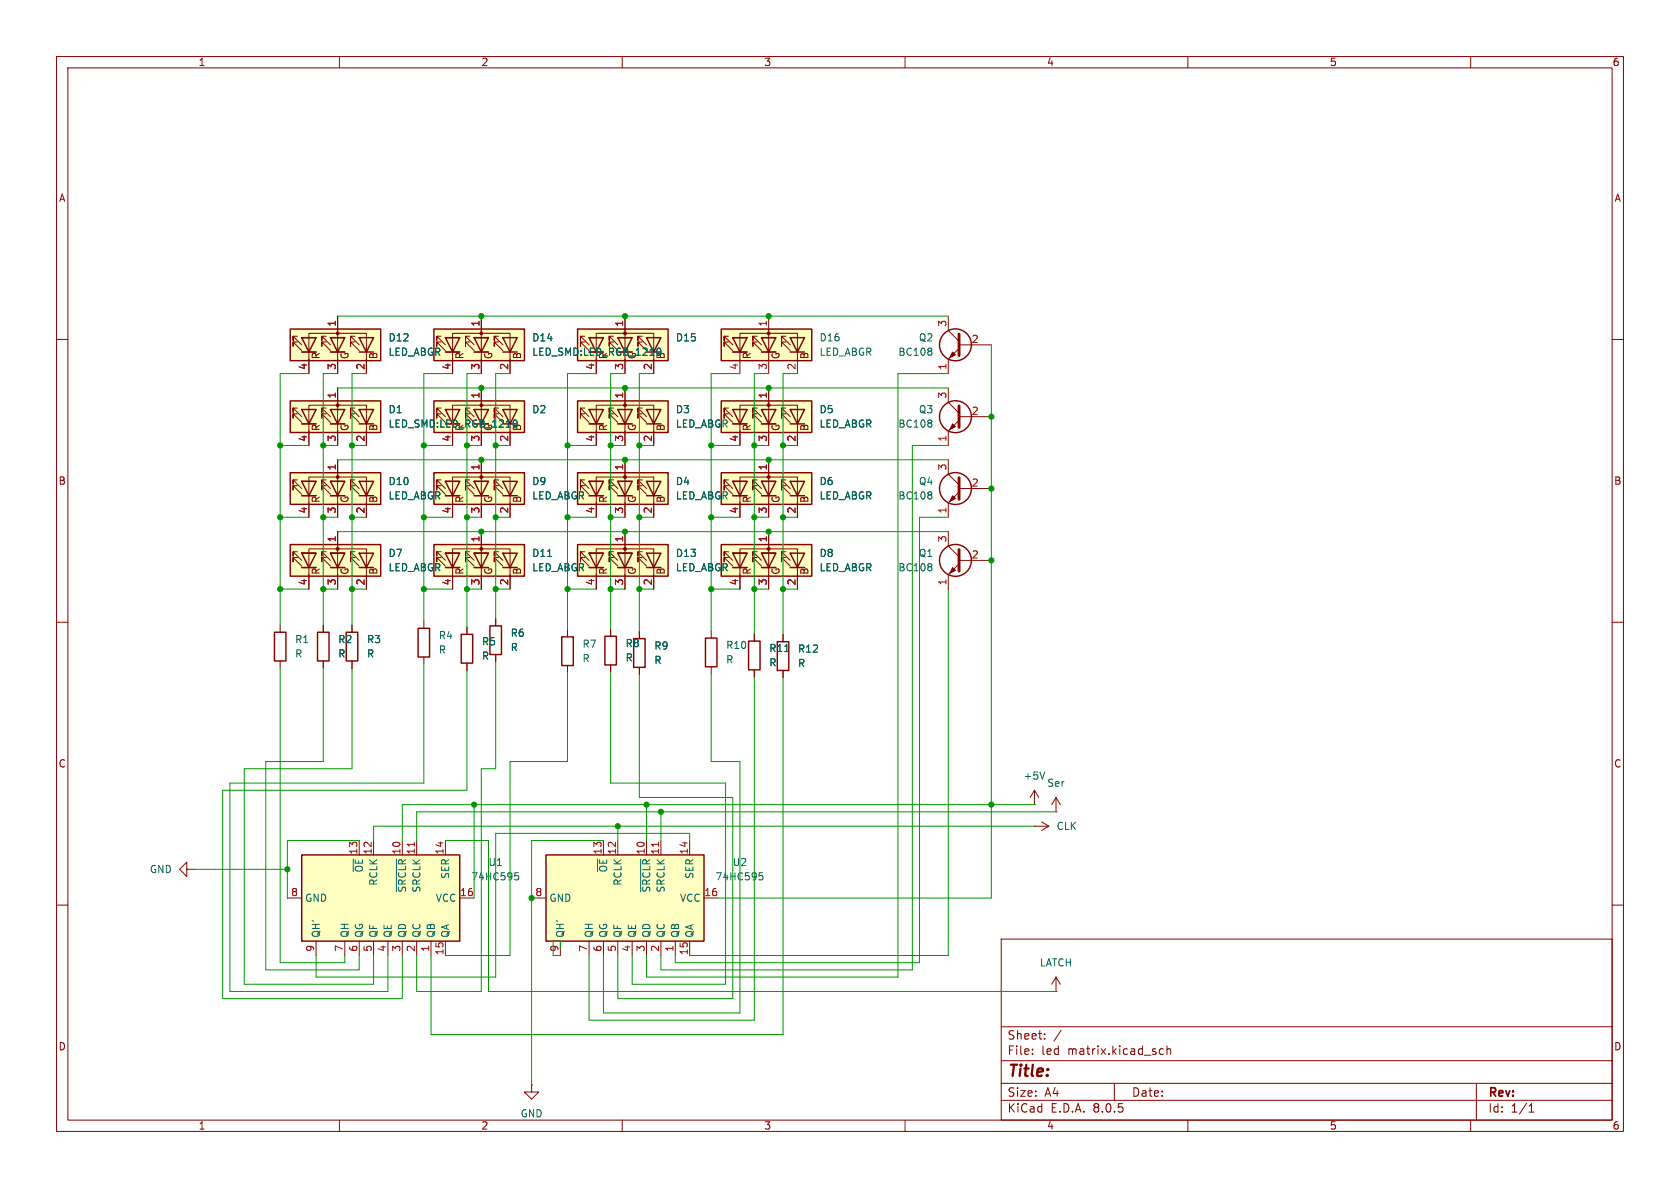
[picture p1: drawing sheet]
<svg xmlns="http://www.w3.org/2000/svg" width="297mm" height="210mm" viewBox="0 0 297 210" stroke-linecap="round" stroke-linejoin="round" font-family="sans-serif">
<g fill="none" stroke="#840000" stroke-width=".18">
<path d="M10 10h277v190h-277zM12 12h273v186h-273zM60 10v2M110 10v2M160 10v2M210 10v2M260 10v2M10 60h2M285 60h2M167.6 81.3v2.5l1.9 1.9M169.5 87l-1.9 1.9v2.5M169.5 86.4h5.8"/>
<path d="M10 110h2M285 110h2M10 160h2M285 160h2M177 166h108v32h-108zM60 198v2M110 198v2M160 198v2M177 194.5h108M177 191.5h108M177 187.5h108M177 181.5h108"/>
<path d="M182.5 186.3v.1M182.5 185.5v.1M184.7 183.6v.1M184.7 182.8v.1M187.6 182.1l-1.3 2M197 191.5v3M205 186.1l.2 .3 .5-.1M205.7 185.5l-.5-.1-.2 .3M206.3 185.5l.2-.1 .4 .1 .1 .9M206.3 184.9v1.5M210 198v2M260 198v2"/>
<path d="M261 191.5v6.5M270.3 196.6h.9M270.3 195.5l.4-.4v1.5"/>
</g>
<path d="M169.5 84.5v3.8" fill="none" stroke="#840000" stroke-width=".51"/>
<path d="M168.4 87.6l.5 .5-1 .5z" fill="#840000" stroke="#840000" stroke-width=".18"/>
<circle cx="168.9" cy="86.4" r="2.82" fill="none" stroke="#840000" stroke-width=".25"/>
<path d="M164.6 87l.1 .2-.1 .2M164.6 87.5l.1 .2-.1 .4" fill="none" stroke="#006464" stroke-width=".18"/>
<path d="M102.1 83.6h16v5.6h-16z" fill="#ffffc2"/>
<g fill="none" stroke="#840000" stroke-width=".18">
<path d="M103.4 85.9h-.8v.7v-.7l1.5 1.5M103.4 84.8h-.8v.8v-.8l1.5 1.6M104.1 87.6h2.6M104.1 85.1h2.6zM104.1 85.1h.1M105.4 91.4v-7.1h10.2v7.1M108.5 85.9h-.8v.7v-.7l1.5 1.5M108.5 84.8h-.8v.8v-.8l1.5 1.6M109.2 87.6h2.6M109.2 85.1h2.6zM109.2 85.1h.1M110.5 81.3v10.1"/>
<path d="M113.5 85.9h-.7v.7v-.7l1.5 1.5M113.5 84.8h-.7v.8v-.8l1.5 1.6"/>
</g>
<path d="M102.1 83.6h16v5.6h-16zM104.1 85.1h2.6l-1.3 2.5zM104.1 87.6h2.6M109.2 85.1h2.6l-1.3 2.5zM109.2 87.6h2.6M114.3 85.1h2.5l-1.2 2.5zM114.3 87.6h2.5" fill="none" stroke="#840000" stroke-width=".25"/>
<circle cx="110.5" cy="84.3" r=".25" fill="#840000" stroke="#840000" stroke-width=".18"/>
<path d="M102.1 70.9h16v5.6h-16z" fill="#ffffc2"/>
<g fill="none" stroke="#840000" stroke-width=".18">
<path d="M167.6 55.9v2.5l1.9 1.9M103.4 73.2h-.8v.7v-.7l1.5 1.5M103.4 72.1h-.8v.8v-.8l1.5 1.6M104.1 74.9h2.6M104.1 72.4h2.6zM104.1 72.4h.1M105.4 78.7v-7.1h10.2v7.1M108.5 73.2h-.8v.7v-.7l1.5 1.5M108.5 72.1h-.8v.8v-.8l1.5 1.6M109.2 74.9h2.6M109.2 72.4h2.6zM109.2 72.4h.1"/>
<path d="M110.5 68.6v10.1M113.5 73.2h-.7v.7v-.7l1.5 1.5M113.5 72.1h-.7v.8v-.8l1.5 1.6M167.6 68.6v2.5l1.9 1.9M169.5 74.3l-1.9 1.9v2.5M169.5 61.6l-1.9 1.9v2.5M169.5 73.7h5.8M169.5 61h5.8M138.4 112.2v1.2M138.4 118.5v1.3"/>
</g>
<g fill="none" stroke="#840000" stroke-width=".25">
<path d="M102.1 70.9h16v5.6h-16zM104.1 72.4h2.6l-1.3 2.5zM104.1 74.9h2.6M109.2 72.4h2.6l-1.3 2.5zM109.2 74.9h2.6M114.3 72.4h2.5l-1.2 2.5zM114.3 74.9h2.5M137.4 113.4h2v5.1h-2z"/>
<circle cx="168.9" cy="61" r="2.82"/>
<circle cx="168.9" cy="73.7" r="2.82"/>
</g>
<g fill="#840000" stroke="#840000" stroke-width=".18">
<path d="M168.4 74.9l.5 .5-1 .5z"/>
<path d="M168.4 62.2l.5 .5-1 .5z"/>
<circle cx="110.5" cy="71.6" r=".25"/>
</g>
<path d="M169.5 59.1v3.8M169.5 71.8v3.8" fill="none" stroke="#840000" stroke-width=".51"/>
<path d="M164.6 74.3l.1 .2-.1 .2M164.6 61.6l.1 .2-.1 .2M164.6 62.1l.1 .2-.1 .4M164.6 74.8l.1 .2-.1 .4" fill="none" stroke="#006464" stroke-width=".18"/>
<path d="M127.5 96.3h16v5.6h-16z" fill="#ffffc2"/>
<g fill="none" stroke="#840000" stroke-width=".18">
<path d="M128.8 98.6h-.8v.7v-.7l1.5 1.5M128.8 97.5h-.8v.8v-.8l1.5 1.6M129.5 97.8h2.6zM129.5 97.8h.1M133.9 98.6h-.8v.7v-.7l1.5 1.5M133.9 97.5h-.8v.8v-.8l1.5 1.6M134.6 97.8h2.6zM134.6 97.8h.1M135.9 94v10.1M138.9 98.6h-.7v.7v-.7l1.5 1.5M138.9 97.5h-.7v.8v-.8l1.5 1.6M129.5 100.3h2.6"/>
<path d="M130.8 104.1v-7.1h10.2v7.1M134.6 100.3h2.6"/>
</g>
<path d="M127.5 96.3h16v5.6h-16zM129.5 97.8h2.6l-1.3 2.5zM134.6 97.8h2.6l-1.3 2.5zM139.7 97.8h2.5l-1.2 2.5zM129.5 100.3h2.6M134.6 100.3h2.6M139.7 100.3h2.5" fill="none" stroke="#840000" stroke-width=".25"/>
<circle cx="135.9" cy="97" r=".25" fill="#840000" stroke="#840000" stroke-width=".18"/>
<path d="M102.1 58.2h16v5.6h-16z" fill="#ffffc2"/>
<g fill="none" stroke="#840000" stroke-width=".18">
<path d="M103.4 59.4h-.8v.8v-.8l1.5 1.6M104.1 59.7h2.6zM104.1 59.7h.1M108.5 59.4h-.8v.8v-.8l1.5 1.6M109.2 59.7h2.6zM109.2 59.7h.1M110.5 55.9v6.3M113.5 59.4h-.7v.8v-.8l1.5 1.6M103.4 60.5h-.8v.7v-.7l1.5 1.5M105.4 62.2v-3.3h10.2v3.3M105.4 63.5v2.5M108.5 60.5h-.8v.7v-.7l1.5 1.5"/>
<path d="M110.5 63.5v2.5M113.5 60.5h-.7v.7v-.7l1.5 1.5M115.6 63.5v2.5M107.9 111.2v1.3M107.9 117.5v1.3M133.3 112.1v1.2M133.3 118.4v1.3"/>
</g>
<path d="M102.1 58.2h16v5.6h-16zM104.1 59.7h2.6l-1.3 2.5zM109.2 59.7h2.6l-1.3 2.5zM114.3 59.7h2.5l-1.2 2.5zM114.3 62.2h2.5M106.9 112.5h2.1v5h-2.1zM132.3 113.3h2.1v5.1h-2.1z" fill="none" stroke="#840000" stroke-width=".25"/>
<circle cx="110.5" cy="58.9" r=".25" fill="#840000" stroke="#840000" stroke-width=".18"/>
<path d="M138.7 115.2h.7" fill="none" stroke="#006464" stroke-width=".18"/>
<path d="M96.5 151.1h28v15.3h-28z" fill="#ffffc2"/>
<path d="M99.3 112.6h2v5.1h-2zM96.5 151.1h28v15.3h-28z" fill="none" stroke="#840000" stroke-width=".25"/>
<g fill="none" stroke="#840000" stroke-width=".18">
<path d="M100.3 111.3v1.3M100.3 117.7v1.2M94 158.8h2.5M106.7 148.6v2.5M109.2 148.6v2.5M114.3 148.6v2.5M116.8 148.6v2.5M121.9 148.6v2.5M124.5 158.8h2.5M99.1 166.4v2.5M104.1 166.4v2.5M106.7 166.4v2.5"/>
<path d="M109.2 166.4v2.5M111.8 166.4v2.5M114.3 166.4v2.5M116.8 166.4v2.5M119.4 166.4v2.5M121.9 166.4v2.5"/>
</g>
<path d="M113.3 151.9v5.8M134.2 154.3h.6M134.3 154.8h.4l.2 .2-.1 .4-.5 .2" fill="none" stroke="#006464" stroke-width=".18"/>
<path d="M116.4 148.9v.7" fill="none" stroke="#a90000" stroke-width=".18"/>
<path d="M127.5 83.6h16v5.6h-16z" fill="#ffffc2"/>
<g fill="none" stroke="#840000" stroke-width=".18">
<path d="M128.8 85.9h-.8v.7v-.7l1.5 1.5M128.8 84.8h-.8v.8v-.8l1.5 1.6M129.5 87.6h2.6M129.5 85.1h2.6zM129.5 85.1h.1M130.8 91.4v-7.1h10.2v7.1M133.9 85.9h-.8v.7v-.7l1.5 1.5M133.9 84.8h-.8v.8v-.8l1.5 1.6M134.6 87.6h2.6M134.6 85.1h2.6zM134.6 85.1h.1M135.9 81.3v10.1"/>
<path d="M138.9 85.9h-.7v.7v-.7l1.5 1.5M138.9 84.8h-.7v.8v-.8l1.5 1.6M113 111.6v1.3M113 118v1.2"/>
</g>
<path d="M127.5 83.6h16v5.6h-16zM129.5 85.1h2.6l-1.3 2.5zM129.5 87.6h2.6M134.6 85.1h2.6l-1.3 2.5zM134.6 87.6h2.6M139.7 85.1h2.5l-1.2 2.5zM139.7 87.6h2.5M112 112.9h2v5.1h-2z" fill="none" stroke="#840000" stroke-width=".25"/>
<circle cx="135.9" cy="84.3" r=".25" fill="#840000" stroke="#840000" stroke-width=".18"/>
<path d="M127.5 58.2h16v5.6h-16z" fill="#ffffc2"/>
<g fill="none" stroke="#840000" stroke-width=".18">
<path d="M128.8 59.4h-.8v.8v-.8l1.5 1.6M129.5 59.7h2.6zM129.5 59.7h.1M133.9 59.4h-.8v.8v-.8l1.5 1.6M134.6 59.7h2.6zM134.6 59.7h.1M135.9 55.9v10.1M138.9 59.4h-.7v.8v-.8l1.5 1.6M128.8 60.5h-.8v.7v-.7l1.5 1.5M129.5 62.2h2.6M130.8 66v-7.1h10.2v7.1M133.9 60.5h-.8v.7v-.7l1.5 1.5"/>
<path d="M134.6 62.2h2.6M138.9 60.5h-.7v.7v-.7l1.5 1.5"/>
</g>
<path d="M127.5 58.2h16v5.6h-16zM129.5 59.7h2.6l-1.3 2.5zM134.6 59.7h2.6l-1.3 2.5zM139.7 59.7h2.5l-1.2 2.5zM129.5 62.2h2.6M134.6 62.2h2.6M139.7 62.2h2.5" fill="none" stroke="#840000" stroke-width=".25"/>
<circle cx="135.9" cy="58.9" r=".25" fill="#840000" stroke="#840000" stroke-width=".18"/>
<path d="M127.5 70.9h16v5.6h-16z" fill="#ffffc2"/>
<g fill="none" stroke="#840000" stroke-width=".18">
<path d="M128.8 73.2h-.8v.7v-.7l1.5 1.5M128.8 72.1h-.8v.8v-.8l1.5 1.6M129.5 74.9h2.6M129.5 72.4h2.6zM129.5 72.4h.1M130.8 78.7v-7.1h10.2v7.1M133.9 73.2h-.8v.7v-.7l1.5 1.5M133.9 72.1h-.8v.8v-.8l1.5 1.6M134.6 74.9h2.6M134.6 72.4h2.6zM134.6 72.4h.1M135.9 68.6v10.1"/>
<path d="M138.9 73.2h-.7v.7v-.7l1.5 1.5M138.9 72.1h-.7v.8v-.8l1.5 1.6M167.6 94v2.5l1.9 1.9M169.5 99.7l-1.9 1.9v2.5M169.5 99.1h5.8M182.9 139.7l-.8 1.3M182.9 139.7v2.5M182.9 139.7l.7 1.3M182.9 142.2h.1M186.7 175.3h.1M186.7 172.7l-.8 1.3M186.7 172.7v2.6"/>
<path d="M186.7 172.7l.8 1.3"/>
</g>
<g fill="none" stroke="#840000" stroke-width=".25">
<path d="M127.5 70.9h16v5.6h-16zM129.5 72.4h2.6l-1.3 2.5zM129.5 74.9h2.6M134.6 72.4h2.6l-1.3 2.5zM134.6 74.9h2.6M139.7 72.4h2.5l-1.2 2.5zM139.7 74.9h2.5"/>
<circle cx="168.9" cy="99.1" r="2.82"/>
</g>
<g fill="#840000" stroke="#840000" stroke-width=".18">
<path d="M168.4 100.3l.5 .5-1 .5z"/>
<circle cx="135.9" cy="71.6" r=".25"/>
</g>
<path d="M169.5 97.2v3.8" fill="none" stroke="#840000" stroke-width=".51"/>
<path d="M164.6 99.7l.1 .2-.1 .2M164.6 100.2l.1 .2-.1 .4M184.7 136.5l-.4 1.2" fill="none" stroke="#006464" stroke-width=".18"/>
<path d="M102.1 96.3h16v5.6h-16z" fill="#ffffc2"/>
<g fill="none" stroke="#840000" stroke-width=".18">
<path d="M103.4 98.6h-.8v.7v-.7l1.5 1.5M103.4 97.5h-.8v.8v-.8l1.5 1.6M104.1 97.8h2.6zM104.1 97.8h.1M108.5 98.6h-.8v.7v-.7l1.5 1.5M108.5 97.5h-.8v.8v-.8l1.5 1.6M109.2 97.8h2.6zM109.2 97.8h.1M110.5 94v10.1M113.5 98.6h-.7v.7v-.7l1.5 1.5M113.5 97.5h-.7v.8v-.8l1.5 1.6M49.5 110.5v1.3"/>
<path d="M49.5 116.8v1.3M57.1 110.5v1.3M57.1 116.8v1.3M62.2 110.5v1.3M62.2 116.8v1.3M74.9 109.8v1.3M74.9 116.1v1.3M82.5 110.9v1.2M82.5 117.2v1.3M87.6 109.4v1.2M87.6 115.7v1.3M104.1 100.3h2.6"/>
<path d="M105.4 104.1v-7.1h10.2v7.1M109.2 100.3h2.6M125.7 111.5v1.3M125.7 117.9v1.2M182.9 146.1h.1M182.9 146.1h2.5M184.1 145.3l1.3 .8M185.4 146.1l-1.3 .7M186.7 143.5h.1M186.7 141l-.8 1.2M186.7 141v2.5M186.7 141l.8 1.2"/>
</g>
<g fill="none" stroke="#840000" stroke-width=".25">
<path d="M102.1 96.3h16v5.6h-16zM104.1 97.8h2.6l-1.3 2.5zM109.2 97.8h2.6l-1.3 2.5zM114.3 97.8h2.5l-1.2 2.5zM48.5 111.8h2v5h-2zM56.1 111.8h2.1v5h-2.1zM61.2 111.8h2v5h-2zM73.9 111.1h2v5h-2zM81.5 112.1h2.1v5.1h-2.1zM86.6 110.6h2v5.1h-2zM104.1 100.3h2.6M109.2 100.3h2.6"/>
<path d="M114.3 100.3h2.5M124.7 112.8h2v5.1h-2z"/>
</g>
<circle cx="110.5" cy="97" r=".25" fill="#840000" stroke="#840000" stroke-width=".18"/>
<path d="M53.3 151.1h28v15.3h-28z" fill="#ffffc2"/>
<path d="M53.3 151.1h28v15.3h-28z" fill="none" stroke="#840000" stroke-width=".25"/>
<g fill="none" stroke="#840000" stroke-width=".18">
<path d="M33 153.7v-1.3l-1.3 1.3 1.3 1.2v-1.2h1.3M34.3 153.7h.1M50.8 158.8h2.5M63.5 148.6v2.5M66 148.6v2.5M71.1 148.6v2.5M73.7 148.6v2.5M78.7 148.6v2.5M81.3 158.8h2.5M55.9 166.4v2.5M61 166.4v2.5M63.5 166.4v2.5"/>
<path d="M66 166.4v2.5M68.6 166.4v2.5M71.1 166.4v2.5M73.7 166.4v2.5M76.2 166.4v2.5M78.7 166.4v2.5"/>
</g>
<path d="M70.1 151.9v5.8M91 154.3h.7M91.2 154.8h.3l.2 .2v.4l-.5 .2" fill="none" stroke="#006464" stroke-width=".18"/>
<path d="M73.2 148.9v.7" fill="none" stroke="#a90000" stroke-width=".18"/>
<path d="M76.7 58.2h16v5.6h-16z" fill="#ffffc2"/>
<g fill="none" stroke="#840000" stroke-width=".18">
<path d="M78 59.4h-.8v.8v-.8l1.5 1.6M78.7 59.7h2.6zM78.7 59.7h.1M83.1 59.4h-.8v.8v-.8l1.5 1.6M83.8 59.7h2.6zM83.8 59.7h.1M85.1 55.9v10.1M88.1 59.4h-.7v.8v-.8l1.5 1.6M78 60.5h-.8v.7v-.7l1.5 1.5M78.7 62.2h2.6M80 66v-7.1h10.2v7.1M83.1 60.5h-.8v.7v-.7l1.5 1.5"/>
<path d="M83.8 62.2h2.6M88.1 60.5h-.7v.7v-.7l1.5 1.5"/>
</g>
<path d="M76.7 58.2h16v5.6h-16zM78.7 59.7h2.6l-1.3 2.5zM83.8 59.7h2.6l-1.3 2.5zM88.9 59.7h2.5l-1.2 2.5zM78.7 62.2h2.6M83.8 62.2h2.6M88.9 62.2h2.5" fill="none" stroke="#840000" stroke-width=".25"/>
<circle cx="85.1" cy="58.9" r=".25" fill="#840000" stroke="#840000" stroke-width=".18"/>
<path d="M116.5 61.5l.2 .2 .1 .3" fill="none" stroke="#006464" stroke-width=".18"/>
<path d="M76.7 70.9h16v5.6h-16z" fill="#ffffc2"/>
<g fill="none" stroke="#840000" stroke-width=".18">
<path d="M78 73.2h-.8v.7v-.7l1.5 1.5M78 72.1h-.8v.8v-.8l1.5 1.6M78.7 72.4h2.6zM78.7 72.4h.1M80 74.9v-3.3h10.2v3.3M80 76.2v2.5M83.1 73.2h-.8v.7v-.7l1.5 1.5M83.1 72.1h-.8v.8v-.8l1.5 1.6M83.8 72.4h2.6zM83.8 72.4h.1M85.1 68.6v6.3M85.1 76.2v2.5"/>
<path d="M88.1 73.2h-.7v.7v-.7l1.5 1.5M88.1 72.1h-.7v.8v-.8l1.5 1.6M90.2 76.2v2.5"/>
</g>
<path d="M76.7 70.9h16v5.6h-16zM78.7 72.4h2.6l-1.3 2.5zM83.8 72.4h2.6l-1.3 2.5zM88.9 72.4h2.5l-1.2 2.5zM88.9 74.9h2.5" fill="none" stroke="#840000" stroke-width=".25"/>
<circle cx="85.1" cy="71.6" r=".25" fill="#840000" stroke="#840000" stroke-width=".18"/>
<path d="M51.3 58.2h16v5.6h-16z" fill="#ffffc2"/>
<g fill="none" stroke="#840000" stroke-width=".18">
<path d="M52.6 59.4h-.8v.8v-.8l1.5 1.6M53.3 59.7h2.6zM53.3 59.7h.1M57.7 59.4h-.8v.8v-.8l1.5 1.6M58.4 59.7h2.6zM58.4 59.7h.1M59.7 55.9v10.1M62.7 59.4h-.7v.8v-.8l1.5 1.6M52.6 60.5h-.8v.7v-.7l1.5 1.5M53.3 62.2h2.6M54.6 66v-7.1h10.2v7.1M57.7 60.5h-.8v.7v-.7l1.5 1.5"/>
<path d="M58.4 62.2h2.6M62.7 60.5h-.7v.7v-.7l1.5 1.5"/>
</g>
<path d="M51.3 58.2h16v5.6h-16zM53.3 59.7h2.6l-1.3 2.5zM58.4 59.7h2.6l-1.3 2.5zM63.5 59.7h2.5l-1.2 2.5zM53.3 62.2h2.6M58.4 62.2h2.6M63.5 62.2h2.5" fill="none" stroke="#840000" stroke-width=".25"/>
<circle cx="59.7" cy="58.9" r=".25" fill="#840000" stroke="#840000" stroke-width=".18"/>
<path d="M51.3 70.9h16v5.6h-16z" fill="#ffffc2"/>
<g fill="none" stroke="#840000" stroke-width=".18">
<path d="M52.6 73.2h-.8v.7v-.7l1.5 1.5M52.6 72.1h-.8v.8v-.8l1.5 1.6M53.3 74.9h2.6M53.3 72.4h2.6zM53.3 72.4h.1M54.6 78.7v-7.1h10.2v7.1M57.7 73.2h-.8v.7v-.7l1.5 1.5M57.7 72.1h-.8v.8v-.8l1.5 1.6M58.4 74.9h2.6M58.4 72.4h2.6zM58.4 72.4h.1M59.7 68.6v10.1"/>
<path d="M62.7 73.2h-.7v.7v-.7l1.5 1.5M62.7 72.1h-.7v.8v-.8l1.5 1.6"/>
</g>
<path d="M51.3 70.9h16v5.6h-16zM53.3 72.4h2.6l-1.3 2.5zM53.3 74.9h2.6M58.4 72.4h2.6l-1.3 2.5zM58.4 74.9h2.6M63.5 72.4h2.5l-1.2 2.5zM63.5 74.9h2.5" fill="none" stroke="#840000" stroke-width=".25"/>
<circle cx="59.7" cy="71.6" r=".25" fill="#840000" stroke="#840000" stroke-width=".18"/>
<path d="M91.1 74.2l.2 .2 .1 .3" fill="none" stroke="#006464" stroke-width=".18"/>
<path d="M76.7 96.3h16v5.6h-16z" fill="#ffffc2"/>
<g fill="none" stroke="#840000" stroke-width=".18">
<path d="M78 98.6h-.8v.7v-.7l1.5 1.5M78 97.5h-.8v.8v-.8l1.5 1.6M78.7 97.8h2.6zM78.7 97.8h.1M83.1 98.6h-.8v.7v-.7l1.5 1.5M83.1 97.5h-.8v.8v-.8l1.5 1.6M83.8 97.8h2.6zM83.8 97.8h.1M85.1 94v10.1M88.1 98.6h-.7v.7v-.7l1.5 1.5M88.1 97.5h-.7v.8v-.8l1.5 1.6M78.7 100.3h2.6"/>
<path d="M80 104.1v-7.1h10.2v7.1M83.8 100.3h2.6"/>
</g>
<path d="M76.7 96.3h16v5.6h-16zM78.7 97.8h2.6l-1.3 2.5zM83.8 97.8h2.6l-1.3 2.5zM88.9 97.8h2.5l-1.2 2.5zM78.7 100.3h2.6M83.8 100.3h2.6M88.9 100.3h2.5" fill="none" stroke="#840000" stroke-width=".25"/>
<circle cx="85.1" cy="97" r=".25" fill="#840000" stroke="#840000" stroke-width=".18"/>
<path d="M96.8 98.4h.7" fill="none" stroke="#006464" stroke-width=".18"/>
<path d="M76.7 83.6h16v5.6h-16z" fill="#ffffc2"/>
<g fill="none" stroke="#840000" stroke-width=".18">
<path d="M78 85.9h-.8v.7v-.7l1.5 1.5M78 84.8h-.8v.8v-.8l1.5 1.6M78.7 87.6h2.6M78.7 85.1h2.6zM78.7 85.1h.1M80 91.4v-7.1h10.2v7.1M83.1 85.9h-.8v.7v-.7l1.5 1.5M83.1 84.8h-.8v.8v-.8l1.5 1.6M83.8 87.6h2.6M83.8 85.1h2.6zM83.8 85.1h.1M85.1 81.3v10.1"/>
<path d="M88.1 85.9h-.7v.7v-.7l1.5 1.5M88.1 84.8h-.7v.8v-.8l1.5 1.6"/>
</g>
<path d="M76.7 83.6h16v5.6h-16zM78.7 85.1h2.6l-1.3 2.5zM78.7 87.6h2.6M83.8 85.1h2.6l-1.3 2.5zM83.8 87.6h2.6M88.9 85.1h2.5l-1.2 2.5zM88.9 87.6h2.5" fill="none" stroke="#840000" stroke-width=".25"/>
<circle cx="85.1" cy="84.3" r=".25" fill="#840000" stroke="#840000" stroke-width=".18"/>
<path d="M51.3 96.3h16v5.6h-16z" fill="#ffffc2"/>
<g fill="none" stroke="#840000" stroke-width=".18">
<path d="M52.6 98.6h-.8v.7v-.7l1.5 1.5M52.6 97.5h-.8v.8v-.8l1.5 1.6M53.3 97.8h2.6zM53.3 97.8h.1M57.7 98.6h-.8v.7v-.7l1.5 1.5M57.7 97.5h-.8v.8v-.8l1.5 1.6M58.4 97.8h2.6zM58.4 97.8h.1M59.7 94v10.1M62.7 98.6h-.7v.7v-.7l1.5 1.5M62.7 97.5h-.7v.8v-.8l1.5 1.6M53.3 100.3h2.6"/>
<path d="M54.6 104.1v-7.1h10.2v7.1M58.4 100.3h2.6"/>
</g>
<path d="M51.3 96.3h16v5.6h-16zM53.3 97.8h2.6l-1.3 2.5zM58.4 97.8h2.6l-1.3 2.5zM63.5 97.8h2.5l-1.2 2.5zM53.3 100.3h2.6M58.4 100.3h2.6M63.5 100.3h2.5" fill="none" stroke="#840000" stroke-width=".25"/>
<circle cx="59.7" cy="97" r=".25" fill="#840000" stroke="#840000" stroke-width=".18"/>
<path d="M51.3 83.6h16v5.6h-16z" fill="#ffffc2"/>
<g fill="none" stroke="#840000" stroke-width=".18">
<path d="M59.7 55.9v2.5M85.1 55.9v2.5M110.5 55.9v2.5M54.6 63.5v2.5M54.6 76.2v2.5M59.7 63.5v2.5M59.7 68.6v2.5M59.7 76.2v2.5M64.8 63.5v2.5M64.8 76.2v2.5M80 63.5v2.5M80 76.2v2.5"/>
<path d="M85.1 63.5v2.5M85.1 68.6v2.5M85.1 76.2v2.5M90.2 63.5v2.5M90.2 76.2v2.5M105.4 63.5v2.5M105.4 76.2v2.5M110.5 63.5v2.5M110.5 68.6v2.5M110.5 76.2v2.5M115.6 63.5v2.5M115.6 76.2v2.5"/>
<path d="M130.8 76.2v2.5M135.9 68.6v2.5M135.9 76.2v2.5M141 76.2v2.5M52.6 85.9h-.8v.7v-.7l1.5 1.5M52.6 84.8h-.8v.8v-.8l1.5 1.6M53.3 87.6h2.6M53.3 85.1h2.6zM53.3 85.1h.1M54.6 91.4v-7.1h10.2v7.1M57.7 85.9h-.8v.7v-.7l1.5 1.5M57.7 84.8h-.8v.8v-.8l1.5 1.6"/>
<path d="M58.4 87.6h2.6M58.4 85.1h2.6zM58.4 85.1h.1M59.7 81.3v10.1M59.7 94v2.5M62.7 85.9h-.7v.7v-.7l1.5 1.5M62.7 84.8h-.7v.8v-.8l1.5 1.6M80 88.9v2.5M85.1 81.3v2.5M85.1 88.9v2.5M85.1 94v2.5M90.2 88.9v2.5"/>
<path d="M105.4 88.9v2.5M110.5 81.3v2.5M110.5 88.9v2.5M110.5 94v2.5M115.6 88.9v2.5M130.8 88.9v2.5M135.9 81.3v2.5M135.9 88.9v2.5M135.9 94v2.5M141 88.9v2.5M54.6 101.6v2.5M57.1 110.5v1.3"/>
<path d="M57.1 116.8v1.3M59.7 101.6v2.5M62.2 110.5v1.3M62.2 116.8v1.3M64.8 101.6v2.5M80 101.6v2.5M82.5 110.9v1.2M82.5 117.2v1.3M85.1 101.6v2.5M87.6 109.4v1.2M87.6 115.7v1.3M90.2 101.6v2.5"/>
<path d="M105.4 101.6v2.5M107.9 111.2v1.3M107.9 117.5v1.3M110.5 101.6v2.5M113 111.6v1.3M113 118v1.2M115.6 101.6v2.5M130.8 101.6v2.5M133.3 112.1v1.2M133.3 118.4v1.3M135.9 101.6v2.5M138.4 112.2v1.2"/>
<path d="M138.4 118.5v1.3M141 101.6v2.5M94 191.8v1.2h1.2l-1.2 1.3-1.3-1.3h1.3M94 191.8h.1"/>
</g>
<path d="M51.3 83.6h16v5.6h-16zM53.3 85.1h2.6l-1.3 2.5zM53.3 87.6h2.6M58.4 85.1h2.6l-1.3 2.5zM58.4 87.6h2.6M63.5 85.1h2.5l-1.2 2.5zM63.5 87.6h2.5" fill="none" stroke="#840000" stroke-width=".25"/>
<circle cx="59.7" cy="84.3" r=".25" fill="#840000" stroke="#840000" stroke-width=".18"/>
<g fill="none" stroke="#009600" stroke-width=".18">
<path d="M59.7 55.9h107.9M49.5 78.7h5.1M54.6 66h-5.1v44.5M57.1 78.7h2.6M59.7 66h-2.6v44.5M59.7 68.6h107.9M62.2 78.7h2.6M64.8 66h-2.6v44.5M74.9 78.7h5.1M80 66h-5.1v43.8M82.5 78.7h2.6M85.1 66h-2.6v44.9"/>
<path d="M87.6 78.7h2.6M90.2 66h-2.6v43.4M100.3 78.7h5.1M105.4 66h-5.1v45.3M107.9 78.7h2.6M110.5 66h-2.6v45.2M113 78.7h2.6M115.6 66h-2.6v45.6M125.7 78.7h5.1M130.8 66h-5.1v45.5M133.3 78.7h2.6M135.9 66h-2.6v46.1"/>
<path d="M138.4 78.7h2.6M141 66h-2.6v46.2M167.6 66h-8.9v106.7h-44.4v-3.8M167.6 78.7h-6.3v92.8h-44.5v-2.6M175.3 61v97.8h-48.3M49.5 91.4h5.1M57.1 91.4h2.6M59.7 81.3h107.9M59.7 94h107.9M62.2 91.4h2.6M74.9 91.4h5.1M82.5 91.4h2.6"/>
<path d="M87.6 91.4h2.6M100.3 91.4h5.1M107.9 91.4h2.6M113 91.4h2.6M125.7 91.4h5.1M133.3 91.4h2.6M138.4 91.4h2.6M167.6 91.4h-5v78.8h-43.2v-1.3M49.5 104.1h5.1M49.5 118.1v52.1h11.5v-1.3M57.1 104.1h2.6M57.1 118.1v16.5h-10.1v36.9h16.5v-2.6"/>
<path d="M62.2 104.1h2.6M62.2 118.1v17.8h-19v38.1h22.8v-5.1M74.9 104.1h5.1M74.9 117.4v21h-34.3v36.9h28v-6.4M82.5 104.1h2.6M82.5 118.5v21.2h-43.1v36.8h31.7v-7.6M87.6 104.1h2.6M87.6 117v18.9h-2.5v39.4h-11.4v-6.4M100.3 118.9v15.7h-10.1v34.3h-11.5M100.3 104.1h5.1M107.9 104.1h2.6M107.9 118.8v19.6h20.4v35.6h-16.5v-5.1"/>
<path d="M113 119.2v21.8h16.5v35.5h-20.3v-7.6M113 104.1h2.6M125.7 104.1h5.1M125.7 119.1v15.5h5.1v44.5h-24.1v-10.2M133.3 104.1h2.6M133.3 119.7v60.6h-29.2v-11.4M138.4 104.1h2.6M138.4 119.8v63.1h-62.2v-14M167.6 104.1v64.8h-45.7M34.3 153.7h16.5M63.5 148.6h-12.7v10.2M78.7 148.6h7.7v26.7h100.3"/>
<path d="M83.8 142.2v16.6M106.7 148.6h-12.7v43.2M109.2 146.1v2.5M114.3 142.2v6.4M116.8 143.5v5.1M121.9 148.6v-1.3h-34.3v25.4h-31.7v-3.8M182.9 142.2h-111.8v6.4M182.9 146.1h-116.9v2.5M186.7 143.5h-113v5.1M99.1 167.6v-1.2h-1.3v2.5h1.3"/>
</g>
<path d="M91.1 74.2l.2 .2 .1 .3M116.5 61.5l.2 .2 .1 .3M96.8 98.4h.7M138.7 115.2h.7" fill="none" stroke="#006464" stroke-width=".18"/>
<g fill="#009600" stroke="#009600" stroke-width=".18">
<circle cx="85.1" cy="55.9" r=".46"/>
<circle cx="85.1" cy="68.6" r=".46"/>
<circle cx="87.6" cy="78.7" r=".46"/>
<circle cx="85.1" cy="81.3" r=".46"/>
<circle cx="87.6" cy="91.4" r=".46"/>
<circle cx="110.5" cy="81.3" r=".46"/>
<circle cx="100.3" cy="78.7" r=".46"/>
<circle cx="113" cy="78.7" r=".46"/>
<circle cx="110.5" cy="55.9" r=".46"/>
<circle cx="110.5" cy="68.6" r=".46"/>
<circle cx="175.3" cy="86.4" r=".46"/>
<circle cx="175.3" cy="73.7" r=".46"/>
<circle cx="138.4" cy="91.4" r=".46"/>
<circle cx="135.9" cy="81.3" r=".46"/>
<circle cx="133.3" cy="78.7" r=".46"/>
<circle cx="133.3" cy="91.4" r=".46"/>
<circle cx="135.9" cy="94" r=".46"/>
<circle cx="138.4" cy="78.7" r=".46"/>
<circle cx="135.9" cy="68.6" r=".46"/>
<circle cx="135.9" cy="55.9" r=".46"/>
<circle cx="125.7" cy="78.7" r=".46"/>
<circle cx="113" cy="91.4" r=".46"/>
<circle cx="107.9" cy="78.7" r=".46"/>
<circle cx="133.3" cy="104.1" r=".46"/>
<circle cx="125.7" cy="91.4" r=".46"/>
<circle cx="125.7" cy="104.1" r=".46"/>
<circle cx="107.9" cy="91.4" r=".46"/>
<circle cx="110.5" cy="94" r=".46"/>
<circle cx="100.3" cy="91.4" r=".46"/>
<circle cx="100.3" cy="104.1" r=".46"/>
<circle cx="107.9" cy="104.1" r=".46"/>
<circle cx="175.3" cy="99.1" r=".46"/>
<circle cx="138.4" cy="104.1" r=".46"/>
<circle cx="175.3" cy="142.2" r=".46"/>
<circle cx="113" cy="104.1" r=".46"/>
<circle cx="49.5" cy="104.1" r=".46"/>
<circle cx="57.1" cy="104.1" r=".46"/>
<circle cx="62.2" cy="104.1" r=".46"/>
<circle cx="49.5" cy="91.4" r=".46"/>
<circle cx="83.8" cy="142.2" r=".46"/>
<circle cx="87.6" cy="104.1" r=".46"/>
<circle cx="94" cy="158.8" r=".46"/>
<circle cx="50.8" cy="153.7" r=".46"/>
<circle cx="74.9" cy="78.7" r=".46"/>
<circle cx="82.5" cy="78.7" r=".46"/>
<circle cx="85.1" cy="94" r=".46"/>
<circle cx="62.2" cy="78.7" r=".46"/>
<circle cx="109.2" cy="146.1" r=".46"/>
<circle cx="114.3" cy="142.2" r=".46"/>
<circle cx="116.8" cy="143.5" r=".46"/>
<circle cx="49.5" cy="78.7" r=".46"/>
<circle cx="57.1" cy="78.7" r=".46"/>
<circle cx="82.5" cy="104.1" r=".46"/>
<circle cx="74.9" cy="104.1" r=".46"/>
<circle cx="74.9" cy="91.4" r=".46"/>
<circle cx="82.5" cy="91.4" r=".46"/>
<circle cx="57.1" cy="91.4" r=".46"/>
<circle cx="62.2" cy="91.4" r=".46"/>
</g>
<text font-size="2.8" fill="#840000" x="178" y="190.9">Title:</text>
<g font-size="2.1" fill="#840000">
<text x="178" y="184">Sheet:</text>
<text x="178" y="186.7">File:</text>
<text x="184.1" y="186.7">led</text>
<text x="188.8" y="186.7">matrix.kicad_sch</text>
<text x="178" y="196.9">KiCad</text>
<text x="178" y="194.1">Size:</text>
<text x="184.7" y="194.1">A4</text>
<text x="185.7" y="196.9">E.D.A.</text>
<text x="193.3" y="196.9">8.0.5</text>
<text x="200" y="194.1">Date:</text>
<text x="263" y="194.3">Rev:</text>
<text x="263" y="196.9">Id:</text>
<text x="267.1" y="196.9">1/1</text>
</g>
<g font-size="1.8" fill="#840000">
<text x="35" y="11.9">1</text>
<text x="85" y="11.9">2</text>
<text x="135" y="11.9">3</text>
<text x="185" y="11.9">4</text>
<text x="235" y="11.9">5</text>
<text x="285" y="11.9">6</text>
<text x="10.3" y="35.9">A</text>
<text x="285.3" y="35.9">A</text>
<text x="56.8" y="63.6" transform="rotate(-90 56.8 63.6)">R</text>
<text x="61.8" y="63.6" transform="rotate(-90 61.8 63.6)">G</text>
<text x="66.9" y="63.6" transform="rotate(-90 66.9 63.6)">B</text>
<text x="82.2" y="63.6" transform="rotate(-90 82.2 63.6)">R</text>
<text x="87.2" y="63.6" transform="rotate(-90 87.2 63.6)">G</text>
<text x="92.3" y="63.6" transform="rotate(-90 92.3 63.6)">B</text>
<text x="133" y="63.6" transform="rotate(-90 133 63.6)">R</text>
<text x="138" y="63.6" transform="rotate(-90 138 63.6)">G</text>
<text x="143.1" y="63.6" transform="rotate(-90 143.1 63.6)">B</text>
<text x="56.8" y="76.3" transform="rotate(-90 56.8 76.3)">R</text>
<text x="61.8" y="76.3" transform="rotate(-90 61.8 76.3)">G</text>
<text x="66.9" y="76.3" transform="rotate(-90 66.9 76.3)">B</text>
<text x="107.6" y="76.3" transform="rotate(-90 107.6 76.3)">R</text>
<text x="112.6" y="76.3" transform="rotate(-90 112.6 76.3)">G</text>
<text x="117.7" y="76.3" transform="rotate(-90 117.7 76.3)">B</text>
<text x="133" y="76.3" transform="rotate(-90 133 76.3)">R</text>
<text x="138" y="76.3" transform="rotate(-90 138 76.3)">G</text>
<text x="143.1" y="76.3" transform="rotate(-90 143.1 76.3)">B</text>
<text x="10.3" y="85.9">B</text>
<text x="56.8" y="89" transform="rotate(-90 56.8 89)">R</text>
<text x="61.8" y="89" transform="rotate(-90 61.8 89)">G</text>
<text x="66.9" y="89" transform="rotate(-90 66.9 89)">B</text>
<text x="82.2" y="89" transform="rotate(-90 82.2 89)">R</text>
<text x="87.2" y="89" transform="rotate(-90 87.2 89)">G</text>
<text x="92.3" y="89" transform="rotate(-90 92.3 89)">B</text>
<text x="107.6" y="89" transform="rotate(-90 107.6 89)">R</text>
<text x="112.6" y="89" transform="rotate(-90 112.6 89)">G</text>
<text x="117.7" y="89" transform="rotate(-90 117.7 89)">B</text>
<text x="133" y="89" transform="rotate(-90 133 89)">R</text>
<text x="138" y="89" transform="rotate(-90 138 89)">G</text>
<text x="143.1" y="89" transform="rotate(-90 143.1 89)">B</text>
<text x="285.3" y="85.9">B</text>
<text x="56.8" y="101.7" transform="rotate(-90 56.8 101.7)">R</text>
<text x="61.8" y="101.7" transform="rotate(-90 61.8 101.7)">G</text>
<text x="66.9" y="101.7" transform="rotate(-90 66.9 101.7)">B</text>
<text x="82.2" y="101.7" transform="rotate(-90 82.2 101.7)">R</text>
<text x="87.2" y="101.7" transform="rotate(-90 87.2 101.7)">G</text>
<text x="92.3" y="101.7" transform="rotate(-90 92.3 101.7)">B</text>
<text x="107.6" y="101.7" transform="rotate(-90 107.6 101.7)">R</text>
<text x="112.6" y="101.7" transform="rotate(-90 112.6 101.7)">G</text>
<text x="117.7" y="101.7" transform="rotate(-90 117.7 101.7)">B</text>
<text x="133" y="101.7" transform="rotate(-90 133 101.7)">R</text>
<text x="138" y="101.7" transform="rotate(-90 138 101.7)">G</text>
<text x="143.1" y="101.7" transform="rotate(-90 143.1 101.7)">B</text>
<text x="10.3" y="135.9">C</text>
<text x="285.3" y="135.9">C</text>
<text x="10.3" y="185.9">D</text>
<text x="285.3" y="185.9">D</text>
<text x="35" y="199.9">1</text>
<text x="85" y="199.9">2</text>
<text x="135" y="199.9">3</text>
<text x="185" y="199.9">4</text>
<text x="235" y="199.9">5</text>
<text x="285" y="199.9">6</text>
</g>
<g font-size="1.8" fill="#a90000">
<text x="59.4" y="57.9" transform="rotate(-90 59.4 57.9)">1</text>
<text x="84.8" y="57.9" transform="rotate(-90 84.8 57.9)">1</text>
<text x="110.2" y="57.9" transform="rotate(-90 110.2 57.9)">1</text>
<text x="135.6" y="57.9" transform="rotate(-90 135.6 57.9)">1</text>
<text x="167.4" y="57.9" transform="rotate(-90 167.4 57.9)">3</text>
<text x="54.4" y="65.5" transform="rotate(-90 54.4 65.5)">4</text>
<text x="59.4" y="65.5" transform="rotate(-90 59.4 65.5)">3</text>
<text x="64.5" y="65.5" transform="rotate(-90 64.5 65.5)">2</text>
<text x="79.8" y="65.5" transform="rotate(-90 79.8 65.5)">4</text>
<text x="84.8" y="65.5" transform="rotate(-90 84.8 65.5)">3</text>
<text x="89.9" y="65.5" transform="rotate(-90 89.9 65.5)">2</text>
<text x="105.2" y="65.5" transform="rotate(-90 105.2 65.5)">4</text>
<text x="110.2" y="65.5" transform="rotate(-90 110.2 65.5)">3</text>
<text x="115.3" y="65.5" transform="rotate(-90 115.3 65.5)">2</text>
<text x="130.6" y="65.5" transform="rotate(-90 130.6 65.5)">4</text>
<text x="135.6" y="65.5" transform="rotate(-90 135.6 65.5)">3</text>
<text x="140.7" y="65.5" transform="rotate(-90 140.7 65.5)">2</text>
<text x="167.4" y="65.5" transform="rotate(-90 167.4 65.5)">1</text>
<text x="171.7" y="60.7">2</text>
<text x="59.4" y="70.6" transform="rotate(-90 59.4 70.6)">1</text>
<text x="84.8" y="70.6" transform="rotate(-90 84.8 70.6)">1</text>
<text x="110.2" y="70.6" transform="rotate(-90 110.2 70.6)">1</text>
<text x="135.6" y="70.6" transform="rotate(-90 135.6 70.6)">1</text>
<text x="167.4" y="70.6" transform="rotate(-90 167.4 70.6)">3</text>
<text x="171.7" y="73.4">2</text>
<text x="54.4" y="78.2" transform="rotate(-90 54.4 78.2)">4</text>
<text x="59.4" y="83.3" transform="rotate(-90 59.4 83.3)">1</text>
<text x="59.4" y="78.2" transform="rotate(-90 59.4 78.2)">3</text>
<text x="64.5" y="78.2" transform="rotate(-90 64.5 78.2)">2</text>
<text x="79.8" y="78.2" transform="rotate(-90 79.8 78.2)">4</text>
<text x="84.8" y="83.3" transform="rotate(-90 84.8 83.3)">1</text>
<text x="84.8" y="78.2" transform="rotate(-90 84.8 78.2)">3</text>
<text x="89.9" y="78.2" transform="rotate(-90 89.9 78.2)">2</text>
<text x="105.2" y="78.2" transform="rotate(-90 105.2 78.2)">4</text>
<text x="110.2" y="83.3" transform="rotate(-90 110.2 83.3)">1</text>
<text x="110.2" y="78.2" transform="rotate(-90 110.2 78.2)">3</text>
<text x="115.3" y="78.2" transform="rotate(-90 115.3 78.2)">2</text>
<text x="130.6" y="78.2" transform="rotate(-90 130.6 78.2)">4</text>
<text x="135.6" y="83.3" transform="rotate(-90 135.6 83.3)">1</text>
<text x="135.6" y="78.2" transform="rotate(-90 135.6 78.2)">3</text>
<text x="140.7" y="78.2" transform="rotate(-90 140.7 78.2)">2</text>
<text x="167.4" y="83.3" transform="rotate(-90 167.4 83.3)">3</text>
<text x="167.4" y="78.2" transform="rotate(-90 167.4 78.2)">1</text>
<text x="171.7" y="86.1">2</text>
<text x="54.4" y="90.9" transform="rotate(-90 54.4 90.9)">4</text>
<text x="59.4" y="96" transform="rotate(-90 59.4 96)">1</text>
<text x="59.4" y="90.9" transform="rotate(-90 59.4 90.9)">3</text>
<text x="64.5" y="90.9" transform="rotate(-90 64.5 90.9)">2</text>
<text x="79.8" y="90.9" transform="rotate(-90 79.8 90.9)">4</text>
<text x="84.8" y="96" transform="rotate(-90 84.8 96)">1</text>
<text x="84.8" y="90.9" transform="rotate(-90 84.8 90.9)">3</text>
<text x="89.9" y="90.9" transform="rotate(-90 89.9 90.9)">2</text>
<text x="105.2" y="90.9" transform="rotate(-90 105.2 90.9)">4</text>
<text x="110.2" y="96" transform="rotate(-90 110.2 96)">1</text>
<text x="110.2" y="90.9" transform="rotate(-90 110.2 90.9)">3</text>
<text x="115.3" y="90.9" transform="rotate(-90 115.3 90.9)">2</text>
<text x="130.6" y="90.9" transform="rotate(-90 130.6 90.9)">4</text>
<text x="135.6" y="96" transform="rotate(-90 135.6 96)">1</text>
<text x="135.6" y="90.9" transform="rotate(-90 135.6 90.9)">3</text>
<text x="140.7" y="90.9" transform="rotate(-90 140.7 90.9)">2</text>
<text x="167.4" y="96" transform="rotate(-90 167.4 96)">3</text>
<text x="167.4" y="90.9" transform="rotate(-90 167.4 90.9)">1</text>
<text x="171.7" y="98.8">2</text>
<text x="54.4" y="103.6" transform="rotate(-90 54.4 103.6)">4</text>
<text x="59.4" y="103.6" transform="rotate(-90 59.4 103.6)">3</text>
<text x="64.5" y="103.6" transform="rotate(-90 64.5 103.6)">2</text>
<text x="79.8" y="103.6" transform="rotate(-90 79.8 103.6)">4</text>
<text x="84.8" y="103.6" transform="rotate(-90 84.8 103.6)">3</text>
<text x="89.9" y="103.6" transform="rotate(-90 89.9 103.6)">2</text>
<text x="105.2" y="103.6" transform="rotate(-90 105.2 103.6)">4</text>
<text x="110.2" y="103.6" transform="rotate(-90 110.2 103.6)">3</text>
<text x="115.3" y="103.6" transform="rotate(-90 115.3 103.6)">2</text>
<text x="130.6" y="103.6" transform="rotate(-90 130.6 103.6)">4</text>
<text x="135.6" y="103.6" transform="rotate(-90 135.6 103.6)">3</text>
<text x="140.7" y="103.6" transform="rotate(-90 140.7 103.6)">2</text>
<text x="167.4" y="103.6" transform="rotate(-90 167.4 103.6)">1</text>
<text x="63.2" y="151.2" transform="rotate(-90 63.2 151.2)">13</text>
<text x="65.8" y="151.2" transform="rotate(-90 65.8 151.2)">12</text>
<text x="70.9" y="151.2" transform="rotate(-90 70.9 151.2)">10</text>
<text x="73.4" y="151.2" transform="rotate(-90 73.4 151.2)">11</text>
<text x="78.5" y="151.2" transform="rotate(-90 78.5 151.2)">14</text>
<text x="106.4" y="151.2" transform="rotate(-90 106.4 151.2)">13</text>
<text x="109" y="151.2" transform="rotate(-90 109 151.2)">12</text>
<text x="114" y="151.2" transform="rotate(-90 114 151.2)">10</text>
<text x="116.6" y="151.2" transform="rotate(-90 116.6 151.2)">11</text>
<text x="121.7" y="151.2" transform="rotate(-90 121.7 151.2)">14</text>
<text x="51.4" y="158.5">8</text>
<text x="81.2" y="158.5">16</text>
<text x="94.5" y="158.5">8</text>
<text x="124.4" y="158.5">16</text>
<text x="55.6" y="168.3" transform="rotate(-90 55.6 168.3)">9</text>
<text x="60.7" y="168.3" transform="rotate(-90 60.7 168.3)">7</text>
<text x="63.2" y="168.3" transform="rotate(-90 63.2 168.3)">6</text>
<text x="65.8" y="168.3" transform="rotate(-90 65.8 168.3)">5</text>
<text x="68.3" y="168.3" transform="rotate(-90 68.3 168.3)">4</text>
<text x="70.9" y="168.3" transform="rotate(-90 70.9 168.3)">3</text>
<text x="73.4" y="168.3" transform="rotate(-90 73.4 168.3)">2</text>
<text x="75.9" y="168.3" transform="rotate(-90 75.9 168.3)">1</text>
<text x="78.5" y="169" transform="rotate(-90 78.5 169)">15</text>
<text x="98.8" y="168.3" transform="rotate(-90 98.8 168.3)">9</text>
<text x="103.9" y="168.3" transform="rotate(-90 103.9 168.3)">7</text>
<text x="106.4" y="168.3" transform="rotate(-90 106.4 168.3)">6</text>
<text x="109" y="168.3" transform="rotate(-90 109 168.3)">5</text>
<text x="111.5" y="168.3" transform="rotate(-90 111.5 168.3)">4</text>
<text x="114" y="168.3" transform="rotate(-90 114 168.3)">3</text>
<text x="116.6" y="168.3" transform="rotate(-90 116.6 168.3)">2</text>
<text x="119.1" y="168.3" transform="rotate(-90 119.1 168.3)">1</text>
<text x="121.7" y="169" transform="rotate(-90 121.7 169)">15</text>
</g>
<g font-size="1.8" fill="#006464">
<text x="68.6" y="63.1">LED_ABGR</text>
<text x="68.6" y="60.6">D12</text>
<text x="94" y="63.1">LED_SMD:LED_RGB_1210</text>
<text x="94" y="60.6">D14</text>
<text x="107.6" y="63.6" transform="rotate(-90 107.6 63.6)">R</text>
<text x="112.6" y="63.6" transform="rotate(-90 112.6 63.6)">G</text>
<text x="117.7" y="63.6" transform="rotate(-90 117.7 63.6)">B</text>
<text x="119.4" y="60.6">D15</text>
<text x="144.8" y="63.1">LED_ABGR</text>
<text x="144.8" y="60.6">D16</text>
<text x="158.7" y="63.1">BC108</text>
<text x="162.3" y="60.6">Q2</text>
<text x="68.6" y="73.3">D1</text>
<text x="68.6" y="75.8">LED_SMD:LED_RGB_1210</text>
<text x="82.2" y="76.3" transform="rotate(-90 82.2 76.3)">R</text>
<text x="87.2" y="76.3" transform="rotate(-90 87.2 76.3)">G</text>
<text x="92.3" y="76.3" transform="rotate(-90 92.3 76.3)">B</text>
<text x="94" y="73.3">D2</text>
<text x="119.4" y="73.3">D3</text>
<text x="119.4" y="75.8">LED_ABGR</text>
<text x="144.8" y="73.3">D5</text>
<text x="144.8" y="75.8">LED_ABGR</text>
<text x="158.7" y="75.8">BC108</text>
<text x="162.3" y="73.3">Q3</text>
<text x="68.6" y="88.5">LED_ABGR</text>
<text x="68.6" y="86">D10</text>
<text x="94" y="86">D9</text>
<text x="94" y="88.5">LED_ABGR</text>
<text x="119.4" y="86">D4</text>
<text x="119.4" y="88.5">LED_ABGR</text>
<text x="144.8" y="86">D6</text>
<text x="144.8" y="88.5">LED_ABGR</text>
<text x="158.7" y="88.5">BC108</text>
<text x="162.3" y="86">Q4</text>
<text x="68.6" y="98.7">D7</text>
<text x="68.6" y="101.2">LED_ABGR</text>
<text x="94" y="101.2">LED_ABGR</text>
<text x="94" y="98.7">D11</text>
<text x="119.4" y="101.2">LED_ABGR</text>
<text x="119.4" y="98.7">D13</text>
<text x="144.8" y="98.7">D8</text>
<text x="144.8" y="101.2">LED_ABGR</text>
<text x="158.7" y="101.2">BC108</text>
<text x="162.3" y="98.7">Q1</text>
<text x="52.1" y="113.9">R1</text>
<text x="59.7" y="113.9">R2</text>
<text x="64.8" y="113.9">R3</text>
<text x="77.5" y="113.2">R4</text>
<text x="90.2" y="112.8">R6</text>
<text x="52.1" y="116.4">R</text>
<text x="59.7" y="116.4">R</text>
<text x="64.8" y="116.4">R</text>
<text x="77.5" y="115.7">R</text>
<text x="85.1" y="114.3">R5</text>
<text x="85.1" y="116.8">R</text>
<text x="90.2" y="115.3">R</text>
<text x="102.9" y="114.7">R7</text>
<text x="102.9" y="117.2">R</text>
<text x="110.5" y="114.6">R8</text>
<text x="110.5" y="117.1">R</text>
<text x="115.6" y="115">R9</text>
<text x="115.6" y="117.6">R</text>
<text x="128.3" y="114.9">R10</text>
<text x="128.3" y="117.5">R</text>
<text x="135.9" y="115.5">R11</text>
<text x="135.9" y="118">R</text>
<text x="141" y="115.6">R12</text>
<text x="141" y="118.1">R</text>
<text x="180.8" y="138">+5V</text>
<text x="185" y="139.3">Ser</text>
<text x="186.7" y="146.9">CLK</text>
<text x="26.4" y="154.5">GND</text>
<text x="64.4" y="154.3" transform="rotate(-90 64.4 154.3)">~{OE}</text>
<text x="79.6" y="155.5" transform="rotate(-90 79.6 155.5)">SER</text>
<text x="83.2" y="155.8">74HC595</text>
<text x="86.3" y="153.3">U1</text>
<text x="107.5" y="154.3" transform="rotate(-90 107.5 154.3)">~{OE}</text>
<text x="122.8" y="155.5" transform="rotate(-90 122.8 155.5)">SER</text>
<text x="126.4" y="155.8">74HC595</text>
<text x="129.4" y="153.3">U2</text>
<text x="53.8" y="159.6">GND</text>
<text x="66.9" y="156.7" transform="rotate(-90 66.9 156.7)">RCLK</text>
<text x="72" y="157.9" transform="rotate(-90 72 157.9)">~{SRCLR}</text>
<text x="74.5" y="157.9" transform="rotate(-90 74.5 157.9)">SRCLK</text>
<text x="76.9" y="159.6">VCC</text>
<text x="97" y="159.6">GND</text>
<text x="110.1" y="156.7" transform="rotate(-90 110.1 156.7)">RCLK</text>
<text x="115.2" y="157.9" transform="rotate(-90 115.2 157.9)">~{SRCLR}</text>
<text x="117.7" y="157.9" transform="rotate(-90 117.7 157.9)">SRCLK</text>
<text x="120.1" y="159.6">VCC</text>
<text x="56.7" y="165.9" transform="rotate(-90 56.7 165.9)">QH'</text>
<text x="61.8" y="165.9" transform="rotate(-90 61.8 165.9)">QH</text>
<text x="64.4" y="165.9" transform="rotate(-90 64.4 165.9)">QG</text>
<text x="66.9" y="165.9" transform="rotate(-90 66.9 165.9)">QF</text>
<text x="69.4" y="165.9" transform="rotate(-90 69.4 165.9)">QE</text>
<text x="72" y="165.9" transform="rotate(-90 72 165.9)">QD</text>
<text x="74.5" y="165.9" transform="rotate(-90 74.5 165.9)">QC</text>
<text x="77.1" y="165.9" transform="rotate(-90 77.1 165.9)">QB</text>
<text x="79.6" y="165.9" transform="rotate(-90 79.6 165.9)">QA</text>
<text x="99.9" y="165.9" transform="rotate(-90 99.9 165.9)">QH'</text>
<text x="105" y="165.9" transform="rotate(-90 105 165.9)">QH</text>
<text x="107.5" y="165.9" transform="rotate(-90 107.5 165.9)">QG</text>
<text x="110.1" y="165.9" transform="rotate(-90 110.1 165.9)">QF</text>
<text x="112.6" y="165.9" transform="rotate(-90 112.6 165.9)">QE</text>
<text x="115.2" y="165.9" transform="rotate(-90 115.2 165.9)">QD</text>
<text x="117.7" y="165.9" transform="rotate(-90 117.7 165.9)">QC</text>
<text x="120.2" y="165.9" transform="rotate(-90 120.2 165.9)">QB</text>
<text x="122.8" y="165.9" transform="rotate(-90 122.8 165.9)">QA</text>
<text x="183.7" y="171">LATCH</text>
<text x="91.9" y="197.7">GND</text>
</g>
</svg>
